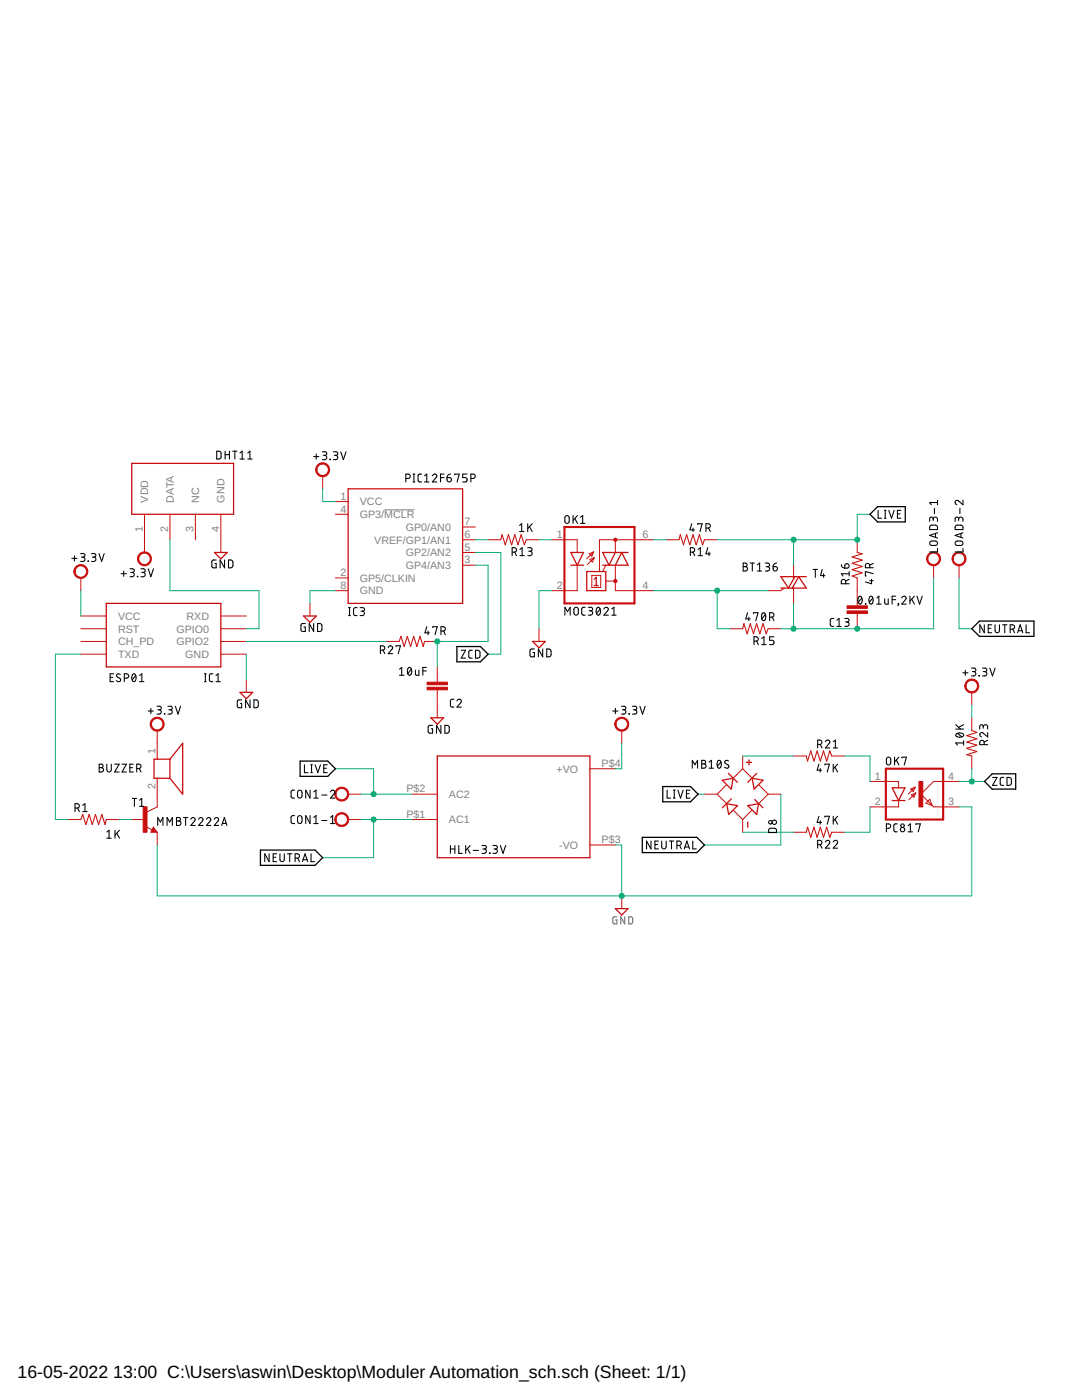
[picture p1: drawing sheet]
<svg xmlns="http://www.w3.org/2000/svg" width="216mm" height="279mm" viewBox="0 0 216 279" stroke-linecap="round" stroke-linejoin="round" font-family="sans-serif">
<path d="M123.1 183h-.6l-.2 .2v.9l.2 .3h.6v-.8h-.3M124.7 183v1.4l-.8-1.4v1.4M125.5 183h.5l.2 .2v.9l-.2 .3h-.5z" fill="none" stroke="#808080" stroke-width=".25"/>
<path d="M76.7 101.7h6" fill="none" stroke="#808080" stroke-width=".2"/>
<g fill="#c90d0c" stroke="#c90d0c" stroke-width=".2">
<path d="M67.2 162.6a1.4 1.4 0 0 1 2.2 .2 1.4 1.4 0 0 1-.8 2.1 1.4 1.4 0 0 1-1.8-1.3h.3a1.14 1.14 0 0 1 1.6-1 1.14 1.14 0 0 1 .2 1.9 1.14 1.14 0 0 1-1.8-.6v-.3h-.3z" fill-rule="evenodd"/>
<path d="M67.2 157.5a1.4 1.4 0 0 1 2.2 .3 1.4 1.4 0 0 1-.8 2 1.4 1.4 0 0 1-1.8-1.3h.3a1.14 1.14 0 0 1 1.6-1 1.14 1.14 0 0 1 .2 2 1.14 1.14 0 0 1-1.8-.7v-.3h-.3z" fill-rule="evenodd"/>
<path d="M185.3 110.6a1.39 1.39 0 0 1 2.2 .2 1.39 1.39 0 0 1-.8 2.1 1.39 1.39 0 0 1-1.8-1.4h.2a1.14 1.14 0 0 1 1.7-.9 1.14 1.14 0 0 1 .2 1.9 1.14 1.14 0 0 1-1.8-.7l-.1-.3h-.2z" fill-rule="evenodd"/>
<path d="M190.4 110.6a1.39 1.39 0 0 1 2.2 .2 1.39 1.39 0 0 1-.9 2.1 1.39 1.39 0 0 1-1.7-1.4h.2a1.14 1.14 0 0 1 1.7-.9 1.14 1.14 0 0 1 .1 1.9 1.14 1.14 0 0 1-1.8-.7v-.3h-.2z" fill-rule="evenodd"/>
<path d="M63.4 92.8a1.39 1.39 0 0 1 2.2 .2 1.39 1.39 0 0 1-.8 2.1 1.39 1.39 0 0 1-1.8-1.4h.2a1.14 1.14 0 0 1 1.7-.9 1.14 1.14 0 0 1 .2 1.9 1.14 1.14 0 0 1-1.8-.7l-.1-.3h-.2z" fill-rule="evenodd"/>
<path d="M192.9 136a1.39 1.39 0 0 1 2.2 .2 1.39 1.39 0 0 1-.8 2.1 1.39 1.39 0 0 1-1.8-1.4h.3a1.14 1.14 0 0 1 1.7-.9 1.14 1.14 0 0 1 .1 1.9 1.14 1.14 0 0 1-1.8-.7v-.3h-.3z" fill-rule="evenodd"/>
<path d="M123 143.6a1.4 1.4 0 0 1 2.3 .2 1.4 1.4 0 0 1-.9 2.1 1.4 1.4 0 0 1-1.7-1.4h.2a1.15 1.15 0 0 1 1.6-1.1 1.15 1.15 0 0 1 .3 2 1.15 1.15 0 0 1-1.8-.6l-.1-.3h-.2z" fill-rule="evenodd"/>
<path d="M15.1 113.1a1.39 1.39 0 0 1 2.2 .3 1.39 1.39 0 0 1-.8 2 1.39 1.39 0 0 1-1.8-1.3h.3a1.15 1.15 0 0 1 1.6-1.1 1.15 1.15 0 0 1 .3 1.9 1.15 1.15 0 0 1-1.9-.6v-.2h-.3z" fill-rule="evenodd"/>
<path d="M27.8 110.6a1.39 1.39 0 0 1 2.2 .2 1.39 1.39 0 0 1-.8 2.1 1.39 1.39 0 0 1-1.8-1.4h.3a1.15 1.15 0 0 1 1.6-1.1 1.15 1.15 0 0 1 .3 2 1.15 1.15 0 0 1-1.9-.6v-.3h-.3z" fill-rule="evenodd"/>
<path d="M30.4 143.6a1.39 1.39 0 0 1 2.2 .2 1.39 1.39 0 0 1-.9 2.1 1.39 1.39 0 0 1-1.7-1.4h.2a1.15 1.15 0 0 1 1.6-1.1 1.15 1.15 0 0 1 .3 2 1.15 1.15 0 0 1-1.8-.6l-.1-.3h-.2z" fill-rule="evenodd"/>
<circle cx="122.8" cy="107.7" r=".33"/>
<circle cx="122.8" cy="116" r=".33"/>
</g>
<g fill="none" stroke="#c90d0c" stroke-width=".2">
<path d="M64.4 95v2.6M16.1 115.3v2.6M28.8 102.6v7.7M33.9 102.6v5.1M39 102.6v5.1M44.1 102.6v7.7M66.9 117.9h2.6M66.9 100.1h2.6M66.9 115.3h2.6M66.9 102.6h2.6M92.3 107.7h2.5M92.3 105.2h2.5"/>
<path d="M92.3 112.8h2.5M92.3 110.3h2.5M97.4 107.7h2.5M105 107.7h2.5M110.1 107.7h5.1v2.6M115.2 112.8v5.1h-5.1M117.6 110.5l.9-.4-.4 .9zM117.7 111.7l.9-.4-.4 .9zM118.1 114.8h1.8v2.4h-1.8zM118.5 110.1l-1.4 1.4M118.6 111.3l-1.4 1.4M120.9 112.8l-.7 1.3"/>
<path d="M120.9 116h1.9M122.8 112.8v5.1h7.6M122.8 107.7v2.6M130.4 107.7h-10.8v6.4M132.9 107.7h2.6M140.6 107.7h2.5M156.4 117.4l-.6 .5h-2.5M158.3 112.8v2.5M158.3 117.4v3M171 107.7v2.6M171 115.3v5.6M186.3 112.8v2.5"/>
<path d="M191.4 112.8v2.5M16.1 125.5h5.1M16.1 128h5.1M16.1 130.6h5.1M16.1 122.9h5.1M44.1 125.5h5M44.1 128h5M44.1 130.6h5M44.1 122.9h5M49.1 135.6v2.6M61.8 120.4v2.5M77.1 128h2.5"/>
<path d="M84.7 128h2.5M87.2 133.1v3M87.2 137.7v5.6M107.5 125.5v2.5M145.6 125.5h2.6M153.3 125.5h2.5M171 122.4v3.1M193.9 138.2v2.5M31.4 145.8v5.7M31.4 155.3v5.7l-2.1 1M69.5 158.5h2.5M82.2 158.5h5"/>
<path d="M117.7 153.4h5.1M124.1 145.8v2.5M140.6 158.5h2.5M143.1 158.5l1.9 1.9M144.9 156.7l-1.8 1.8M148.2 153.4l-1.9 1.9M148.2 153.4l1.9 1.9M148.2 150.9v2.5M151.5 156.7l1.8 1.8M153.3 158.5h2.5M153.3 158.5l-1.9 1.9M158.3 150.9h2.6"/>
<path d="M166 150.9h2.5M173.6 156h5.7v1.2M179.3 159.8v1.2h-5.7M181.7 157.5l.9-.4-.4 .9zM181.8 158.6l.9-.4-.3 .9zM182.6 157.1l-1.4 1.4M182.7 158.2l-1.4 1.4M185.5 159.5l.5 1.3-1.2-.5zM191.4 156h-5.1l-2.6 2.5 2.6 2.5h5.1M193.9 143.3v2.5M193.9 150.9v2.5M13.6 163.6h2.5"/>
<path d="M21.2 163.6h2.5M26.3 163.6h2.5M29.1 165l1.3 .6M30.6 165.1l.8 1h-1.3zM31.4 166.1v2.5M69.5 163.6h2.5M82.2 163.6h5M117.7 168.6h5.1M124.1 178.8v2.5M146.4 161.8l1.8 1.8M148.2 163.6v2.5M150 161.8l-1.8 1.8"/>
<path d="M158.3 166.1h2.6M166 166.1h2.5"/>
</g>
<g fill="none" stroke="#c90d0c" stroke-width=".25">
<path d="M26.3 92.5h20.3v10.1h-20.3zM69.5 97.6h22.8v22.8h-22.8zM42.8 110.3h2.5l-1.2 1.2zM113.9 110.3h2.5l-1.2 2.5zM113.9 112.8h2.5M117.1 114.1h3.8v3.8h-3.8zM118.6 116.9h.8M118.6 115.6l.4-.4v1.7M120.2 112.8h5.1l-1.2-2.5-1.3 2.5M122.8 110.3l-1.3 2.5-1.3-2.5h5.1M155.8 117.4h5.1l-1.5-2.3-1.3 2.3M158.6 115.1l-1.3 2.3-1.5-2.3h5.1"/>
<path d="M21.2 120.4h22.9v12.7h-22.9zM47.9 138.2h2.5l-1.3 1.2zM60.6 122.9h2.5l-1.3 1.3zM106.3 128h2.5l-1.3 1.3zM33.9 151.5h-3.2v3.8h3.2M33.9 151.5v3.8M33.9 151.5l2.5-3.2v10.2l-2.5-3.2M86 143.3h2.5l-1.3 1.2zM87.2 150.9h30.5v20.3h-30.5zM144.1 155.7l2.2-.4-.4 2.2zM145.4 154.3l1.7 1.8M145.9 159.4l-1.8 1.8"/>
<path d="M148.9 152.1h1.1M149.5 151.6v1.1M150.1 155.3l2.2 .4-1.8 1.8zM150.6 159.6l1.6 1.6M151 154.3l-1.8 1.8M178 157.2h2.6l-1.3 2.6zM178 159.8h2.6M30.6 165.6l.1 .2h-.3l.2-.5 .5 .7h-.7M145 160.4l2.2 .4-1.8 1.7zM149.2 160.8l2.2-.4-.4 2.1zM149.2 164.1v1M122.8 181.3h2.5l-1.2 1.3z"/>
</g>
<path d="M99.9 107.7l.3-1 .6 2 .7-2 .6 2 .6-2 .7 2 .6-2 .6 2 .4-1M135.5 107.7l.2-1 .7 2 .6-2 .6 2 .7-2 .6 2 .7-2 .6 2 .4-1M171 110.3l1.1 .2-2.1 .6 2.1 .7-2.1 .6 2.1 .7-2.1 .6 2.1 .6-2.1 .7 1 .3M79.6 128l.4-1 .6 2 .7-2 .6 2 .6-2 .7 2 .6-2 .7 2 .2-1M148.2 125.5l.2-1 .7 2 .6-2 .6 2 .7-2 .6 2 .7-2 .6 2 .4-1M160.9 150.9l.2 1 .7-2 .6 2 .6-2 .7 2 .6-2 .7 2 .6-2 .4 1M193.9 145.8l1 .4-2 .6 2 .6-2 .7 2 .6-2 .7 2 .6-2 .6 1 .3M16.1 163.6l.4-1.1 .6 2.1 .7-2.1 .6 2.1 .6-2.1 .7 2.1 .6-2.1 .7 2.1 .2-1M160.9 166.1l.2-1 .7 2 .6-2 .6 2 .7-2 .6 2 .7-2 .6 2 .4-1" fill="none" stroke="#c90d0c" stroke-width=".21"/>
<g fill="#c90d0c" stroke="#c90d0c" stroke-width=".2">
<path d="M169 120.9h4.1v.5h-4.1z"/>
<path d="M169 121.9h4.1v.5h-4.1z"/>
<path d="M85.2 136.1h4.1v.6h-4.1z"/>
<path d="M85.2 137.2h4.1v.5h-4.1z"/>
<path d="M183.4 156h.7v5h-.7z"/>
<path d="M28.6 161h.7v5.1h-.7z"/>
</g>
<path d="M112.6 105.2h14v15.2h-14zM176.8 153.4h11.4v10.2h-11.4z" fill="none" stroke="#c90d0c" stroke-width=".42"/>
<g fill="none" stroke="#0dab76" stroke-width=".2">
<path d="M64.4 97.6v2.5h2.5M16.1 117.9v5M33.9 107.7v10.2h17.8v7.6h-2.6M66.9 117.9h-5.1v2.5M94.8 107.7h2.6M94.8 110.3h5.1v20.3h-2.5M94.8 112.8h2.6v15.2h-10.2v5.1M107.5 107.7h2.6M110.1 117.9h-2.6v7.6M130.4 117.9h22.9M130.4 107.7h2.5M143.1 117.9v7.6h2.5"/>
<path d="M158.3 107.7v5.1M173.6 102.6h-2.6v5.1h-27.9M186.3 115.3v10.2h-30.5M191.4 115.3v10.2h2.5M16.1 130.6h-5.1v33h2.6M49.1 130.6v5M49.1 128h28M158.3 120.4v5.1M66.9 153.4h7.6v5.1M72 158.5h10.2M124.1 148.3v5.1h-1.3M139.3 158.5h1.3"/>
<path d="M148.2 150.9h10.1M155.8 158.5v10.1h-15.2M168.5 150.9h5.1v5.1M191.4 156h5M193.9 140.7v2.6M193.9 153.4v2.6M23.7 163.6h2.6M72 163.6h10.2M74.5 163.6v7.6h-10.1M122.8 168.6h1.3v10.2M148.2 166.1h10.1M173.6 161v5.1h-5.1"/>
<path d="M191.4 161h2.5v17.8h-162.5v-10.2"/>
</g>
<g fill="#0dab76" stroke="#0dab76" stroke-width=".2">
<circle cx="124.1" cy="178.8" r=".51"/>
<circle cx="158.3" cy="107.7" r=".51"/>
<circle cx="171" cy="107.7" r=".51"/>
<circle cx="74.5" cy="158.5" r=".51"/>
<circle cx="74.5" cy="163.6" r=".51"/>
<circle cx="143.1" cy="117.9" r=".51"/>
<circle cx="158.3" cy="125.5" r=".51"/>
<circle cx="171" cy="125.5" r=".51"/>
<circle cx="193.9" cy="156" r=".51"/>
<circle cx="87.2" cy="128" r=".51"/>
</g>
<g fill="none" stroke="#000" stroke-width=".21">
<path d="M43.2 90l.6 .1 .3 .2v1.1l-.3 .2h-.6zM44.9 90v1.6M44.9 90.7h.9M45.8 90v1.6M46.4 90h.9M46.9 90v1.6M47.9 91.6h.8M47.9 90.4l.4-.4v1.6M49.4 90.4l.5-.4v1.6M49.4 91.6h.9M62.6 91.1h1M63.1 90.6v1.1"/>
<path d="M64.3 90.2h.6a.35 .35 0 0 1 .3 .3 .35 .35 0 0 1-.3 .4h-.4M64.8 90.9a.43 .43 0 0 1 .4 .4 .43 .43 0 0 1-.4 .4h-.5M65.8 91.7h.1zM66.5 90.2h.6a.35 .35 0 0 1 .3 .3 .35 .35 0 0 1-.3 .4h-.4M67 90.9a.43 .43 0 0 1 .4 .4 .43 .43 0 0 1-.4 .4h-.5M68 90.2l.5 1.5 .5-1.5M81 95.5h.4a.43 .43 0 0 0 .5-.5 .43 .43 0 0 0-.5-.4h-.4v1.6M82.4 94.6h.4M82.4 96.2h.4M82.6 94.6v1.6M84.1 94.6h-.5l-.2 .4v1l.2 .2h.5M84.7 96.2h.9"/>
<path d="M84.7 95l.5-.4v1.6M86.3 95a.43 .43 0 0 1 .6-.4 .43 .43 0 0 1 .1 .7l-.7 .9h.9M87.9 95.3h.7M88.6 94.6h-.7v1.6M89.2 95.3h.5a.44 .44 0 0 1 .4 .5 .44 .44 0 0 1-.5 .4 .44 .44 0 0 1-.4-.4zM89.9 94.6l-.4 .1-.3 .6M90.8 94.8v-.2h.8l-.4 1.6M93.2 94.6h-.9v.7h.6a.45 .45 0 0 1 .3 .4 .45 .45 0 0 1-.3 .5h-.6M94 95.5h.4a.43 .43 0 0 0 .4-.5 .43 .43 0 0 0-.4-.4h-.4v1.6M187.1 99.8v.9M192.2 99.8v.9l-.9-.7a.43 .43 0 0 0-.7 .1 .43 .43 0 0 0 .3 .6M14.3 111.4h1.1"/>
<path d="M14.9 110.9v1.1M16.1 110.5h.5a.35 .35 0 0 1 .4 .3 .35 .35 0 0 1-.4 .4h-.3M16.5 111.2a.43 .43 0 0 1 .5 .4 .43 .43 0 0 1-.5 .5h-.4M17.6 112l.1 .1zM18.3 110.5h.5a.35 .35 0 0 1 .3 .3 .35 .35 0 0 1-.3 .4h-.4M18.7 111.2a.43 .43 0 0 1 .4 .4 .43 .43 0 0 1-.4 .5h-.4M19.7 110.5l.6 1.6 .5-1.6M24.2 114.5h1M24.7 114v1M25.9 113.5h.5a.36 .36 0 0 1 .4 .4 .36 .36 0 0 1-.4 .3h-.3M26.4 114.2a.43 .43 0 0 1 .4 .5 .43 .43 0 0 1-.4 .4h-.5M27.4 115l.1 .1z"/>
<path d="M28.1 113.5h.5a.36 .36 0 0 1 .4 .4 .36 .36 0 0 1-.4 .3h-.3M28.6 114.2a.43 .43 0 0 1 .4 .5 .43 .43 0 0 1-.4 .4h-.5M29.6 113.5l.5 1.6 .5-1.6M43.1 111.8h-.6l-.2 .2v1.1l.2 .2h.6v-.8h-.2M44.8 111.8v1.5l-.9-1.5v1.5M45.6 111.8l.7 .1a1.19 1.19 0 0 1 .1 1.2l-.2 .2h-.6zM102.2 110.2h.4a.45 .45 0 0 0 .5-.5 .45 .45 0 0 0-.5-.4h-.4v1.6M102.7 110.2l.4 .7M103.7 104.9l.4-.4v1.6M103.7 106.1h.8M103.7 110.9h.9M103.7 109.7l.5-.4v1.6"/>
<path d="M105.3 109.3h.5a.35 .35 0 0 1 .4 .4 .35 .35 0 0 1-.4 .3h-.3M105.3 104.5v1.6M105.7 105.1l.5 1M105.7 110a.44 .44 0 0 1 .5 .4 .44 .44 0 0 1-.5 .5h-.4M106.2 104.5l-.9 1M112.8 103l.4-.1 .3 .1 .1 1a.43 .43 0 0 1-.5 .5 .43 .43 0 0 1-.4-.5zM114.3 102.9v1.6M114.7 103.5l.5 1M115.2 102.9l-.9 .9M115.8 103.2l.5-.3v1.6M115.8 104.5h.9M137.8 110.2h.4a.44 .44 0 0 0 .4-.5 .44 .44 0 0 0-.4-.4h-.4v1.6"/>
<path d="M138 104.5l-.3 1.2h.9M138.3 110.2l.3 .7M138.3 105.4v.7M139.2 104.7v-.2h.9l-.4 1.6M139.3 109.7l.4-.4v1.6M139.3 110.9h.9M140.9 105.4h.4a.43 .43 0 0 0 .4-.4 .43 .43 0 0 0-.4-.5h-.4v1.6M141.2 109.3l-.3 1.2h.8M141.4 105.4l.3 .7M141.5 110.2v.7M148.3 112.4h.4a.36 .36 0 0 1 .4 .3 .36 .36 0 0 1-.4 .4 .43 .43 0 0 1 .5 .4 .43 .43 0 0 1-.5 .5h-.4zM148.3 113.1h.4"/>
<path d="M149.7 112.4h.8M150.1 112.4v1.6M151.1 114h.9M151.1 112.7l.5-.3v1.6M152.7 112.4h.5a.36 .36 0 0 1 .4 .3 .36 .36 0 0 1-.4 .4h-.3M153.1 113.1a.43 .43 0 0 1 .5 .4 .43 .43 0 0 1-.5 .5h-.4M154.3 113.1h.5a.43 .43 0 0 1 .3 .5 .43 .43 0 0 1-.4 .3 .43 .43 0 0 1-.4-.4zM155 112.4l-.6 .3-.1 .4M162.3 113.6h.8M162.7 113.6v1.6M164.1 113.6l-.4 1.3h.9M164.3 114.5v.7"/>
<path d="M167.9 112.7l.1 .4 .6 .3M168.7 112.6a.45 .45 0 0 1 .7 .2 .45 .45 0 0 1-.4 .6h-.4zM168.7 116.5v-.4a.43 .43 0 0 0-.4-.5 .43 .43 0 0 0-.4 .5v.4h1.5M169.4 115.6l-.7 .4M169.4 114.5h-1.5l.3 .5M169.4 114.1v.9M171.4 119.1l.2-.1a.93 .93 0 0 1 0 1.6 1.01 1.01 0 0 1-.2-1.5zM172 119.3l-.7 .9M173.5 113.3v-.4a.43 .43 0 0 0-.4-.5 .43 .43 0 0 0-.4 .5v.4h1.5M173.5 115.9h.7M173.6 119.1l.2-.1a.93 .93 0 0 1 0 1.6 1.01 1.01 0 0 1-.2-1.5zM173.9 115.6v.9l-1.2-.4"/>
<path d="M174.2 119.3l-.7 .9M174.2 114.5l-1.5-.4v.8h.1M174.2 112.4l-.7 .4M174.9 119.3l.5-.3v1.6M175.2 101.9v1.5h.7M176.5 103.4h.3M176.5 101.9h.3M176.5 119.5l.1 .9 .2 .2h.4v-1.1M176.6 101.9v1.5M177.4 101.9l.5 1.5 .5-1.5M178 119.7h.7M178.7 119h-.7v1.6"/>
<path d="M179.1 102.6h.5M179.8 101.9h-.7v1.5h.7M179.9 119.3a.43 .43 0 0 1 .6-.3 .43 .43 0 0 1 .2 .7l-.8 .9h.9M181.6 119v1.6M181.9 119.6l.6 1M182.5 119l-.9 1M183 119l.5 1.6 .5-1.6M185.6 108.1l1-.1a.44 .44 0 0 1 .5 .4 .44 .44 0 0 1-.5 .5l-1-.2-.1-.3zM185.6 104.9l.3-.1h.9l.2 .3 .1 .6h-1.6zM186.2 103.6a.43 .43 0 0 1 .4-.4 .43 .43 0 0 1 .5 .4v.5M186.2 103.9v-.4a.35 .35 0 0 0-.3-.3 .35 .35 0 0 0-.4 .3v.6M186.5 101.4v1.1"/>
<path d="M186.7 106.5v.8M187.1 109.5v.7h-1.6M187.1 106.3l-1.6 .5 1.6 .6M187.1 100.3h-1.6l.3 .4M190.7 108.1l1-.1a.44 .44 0 0 1 .5 .4 .44 .44 0 0 1-.5 .5l-1-.2-.1-.3zM190.7 104.9l.3-.1h.9l.2 .3 .1 .6h-1.6zM191.3 103.6a.43 .43 0 0 1 .4-.4 .43 .43 0 0 1 .5 .4v.5M191.3 103.9v-.4a.35 .35 0 0 0-.4-.3 .35 .35 0 0 0-.3 .3v.6M191.5 101.4v1.1M191.7 106.5v.8M192.2 109.5v.7h-1.6M192.2 106.3l-1.6 .5 1.6 .6"/>
<path d="M22 135.2h.5M22.7 134.5h-.7v1.5h.7M24 134.6l-.5-.1-.2 .3 .1 .3 .5 .3a.43 .43 0 0 1 0 .7 .43 .43 0 0 1-.7-.3M24.8 135.3h.5a.43 .43 0 0 0 .4-.4 .43 .43 0 0 0-.4-.4h-.5v1.5M26.5 134.6l.2-.1a.94 .94 0 0 1 0 1.5 .99 .99 0 0 1-.2-1.4zM27.1 134.8l-.7 .9M27.9 136h.8M27.9 134.8l.4-.3v1.5M40.8 136h.3M40.8 134.5h.3M41 134.5v1.5M42.5 134.5h-.5l-.2 .3v1l.2 .2h.5"/>
<path d="M43.1 136h.9M43.1 134.8l.4-.3v1.5M48.2 139.7h-.6l-.2 .2-.1 1 .3 .3h.6v-.8h-.2M49.9 139.7v1.5l-.9-1.5v1.5M50.7 139.7h.6l.2 .3v1l-.2 .2h-.6zM60.9 124.4l-.6 .1-.2 .2v1.2l.8 .1v-.9h-.3M62.6 124.4v1.6l-.9-1.6v1.6M63.4 124.4l.6 .1 .2 .2v1.1l-.2 .2h-.6zM69.6 122.9h.3M69.6 121.3h.3M69.7 121.3v1.6M71.2 121.3h-.4l-.3 .3 .1 1 .2 .2 .4 .1"/>
<path d="M71.9 121.3h.5a.35 .35 0 0 1 .3 .3 .35 .35 0 0 1-.3 .4h-.4M72.3 122a.44 .44 0 0 1 .4 .4 .44 .44 0 0 1-.4 .5h-.4M75.9 129.8h.4a.43 .43 0 0 0 .5-.5 .43 .43 0 0 0-.5-.4h-.4v1.6M76.4 129.8l.4 .7M77.5 129.2a.43 .43 0 0 1 .6-.3 .43 .43 0 0 1 .1 .7l-.7 .9h.8M79 129.1v-.2h.9l-.4 1.6M79.7 133.6l.5-.4v1.6M79.7 134.8h.9M81.5 133.3l.2-.1a.91 .91 0 0 1 0 1.6 .97 .97 0 0 1-.2-1.5zM82.1 133.6l-.7 .8M82.9 133.7v.9l.2 .2h.5v-1.1M84.4 133.9h.7"/>
<path d="M85.1 133.2h-.7v1.6M85.2 125.1l-.4 1.2h.9M85.4 125.9v.8M86.4 125.2v-.1h.8l-.4 1.6M88 125.9h.4a.43 .43 0 0 0 .5-.4 .43 .43 0 0 0-.5-.4h-.4v1.6M88.5 125.9l.4 .8M90.6 139.6h-.5l-.2 .3v1l.2 .2h.5M91.2 139.9a.43 .43 0 0 1 .6-.3 .43 .43 0 0 1 .1 .7l-.7 .8h.9M92 129.8h.9l-.9 1.5h.9M94.2 129.8h-.5l-.2 .3 .1 1 .1 .2h.5M94.9 129.8h.6l.2 .2 .1 .9-.3 .4h-.6zM106.6 129.5h-.6l-.2 .2-.1 1 .3 .4h.6v-.9h-.2"/>
<path d="M108.3 129.5v1.6l-.9-1.6v1.6M109.1 129.5l.6 .1 .2 .2 .1 .9-.3 .4h-.6zM112.7 122.8v-1.6l.5 .9 .6-.9v1.6M114.6 121.3l.4-.1 .3 .1 .1 1a.44 .44 0 0 1-.4 .5 .44 .44 0 0 1-.5-.5zM116.8 121.2h-.5l-.2 .3v1.1l.2 .1 .5 .1M117.4 121.2h.5a.35 .35 0 0 1 .4 .3 .35 .35 0 0 1-.4 .4h-.3M117.8 121.9a.43 .43 0 0 1 .5 .4 .43 .43 0 0 1-.5 .5h-.4M119.1 121.3l.3-.1a.91 .91 0 0 1 0 1.6 .97 .97 0 0 1-.3-1.5zM119.7 121.5l-.7 .9M120.5 121.5a.43 .43 0 0 1 .6-.3 .43 .43 0 0 1 .1 .7l-.7 .9h.9M122.1 122.8h.8M122.1 121.5l.4-.3v1.6"/>
<path d="M149.2 122.3l-.4 1.2h.9M149.4 123.2v.7M150.4 122.5v-.2h.9l-.5 1.6M150.5 128h.4a.43 .43 0 0 0 .4-.5 .43 .43 0 0 0-.4-.4h-.4v1.6M151 128l.3 .7M152 127.4l.4-.3v1.6M152 128.7h.9M152.1 122.4l.3-.1a.96 .96 0 0 1 0 1.6 1.03 1.03 0 0 1-.3-1.5zM152.7 122.6l-.7 .9M153.6 123.2h.4a.45 .45 0 0 0 .4-.5 .45 .45 0 0 0-.4-.4h-.4v1.6M154.1 123.2l.3 .7M154.4 127.1h-.8v.7h.5a.45 .45 0 0 1 .3 .4 .45 .45 0 0 1-.3 .5h-.5"/>
<path d="M166.4 123.4h-.5l-.2 .4v1l.2 .2h.5M167 125h.9M167 123.8l.4-.4v1.6M168.6 123.4h.5a.35 .35 0 0 1 .3 .4 .35 .35 0 0 1-.3 .3h-.4M169 124.1a.44 .44 0 0 1 .4 .5 .44 .44 0 0 1-.4 .4h-.4M172.7 120.5l.1 .1zM174.9 120.6h.9M179.2 120.5l.1 .1zM179.3 120.6l-.1 .3M192.1 134.3h1M192.6 133.8v1M193.8 133.3h.6a.35 .35 0 0 1 .3 .4 .35 .35 0 0 1-.3 .3h-.4"/>
<path d="M194.3 134a.43 .43 0 0 1 .4 .5 .43 .43 0 0 1-.4 .4h-.5M195.3 134.8l.1 .1zM196 133.3h.6a.35 .35 0 0 1 .3 .4 .35 .35 0 0 1-.3 .3h-.4M196.4 124.7v1.6l-.9-1.6v1.6M196.5 134a.43 .43 0 0 1 .4 .5 .43 .43 0 0 1-.4 .4h-.5M197.2 125.4h.5M197.5 133.3l.5 1.6 .6-1.6M197.9 124.7h-.7v1.6h.7M198.5 124.7v1.1a.44 .44 0 0 0 .5 .5 .44 .44 0 0 0 .4-.5v-1.1M200.1 124.7h.8M200.5 124.7v1.6M201.6 125.6h.4a.44 .44 0 0 0 .5-.5 .44 .44 0 0 0-.5-.4h-.4v1.6"/>
<path d="M202.1 125.6l.4 .7M203.1 126.3l.5-1.6 .5 1.6M203.2 125.9h.8M204.7 124.7v1.6h.7M19.8 152.5h.4a.35 .35 0 0 1 .4 .4 .35 .35 0 0 1-.4 .3 .43 .43 0 0 1 .5 .4 .43 .43 0 0 1-.5 .5h-.4zM19.8 153.2h.4M21.3 152.5v1.1a.44 .44 0 0 0 .5 .5 .44 .44 0 0 0 .4-.5v-1.1M22.9 152.5h.9l-.9 1.6h.9M24.3 152.5h.9l-.9 1.6h.9M25.9 153.2h.5M26.4 159.3h.9M26.6 152.5h-.7v1.6h.7"/>
<path d="M26.8 159.3v1.6M27.3 153.4h.4a.43 .43 0 0 0 .5-.5 .43 .43 0 0 0-.5-.4h-.4v1.6M27.8 153.4l.4 .7M27.9 159.7l.4-.4v1.6M29.6 141.9h1M30.1 141.4v1M31.3 140.9h.5a.35 .35 0 0 1 .4 .4 .35 .35 0 0 1-.4 .3h-.3M31.7 141.6a.43 .43 0 0 1 .5 .5 .43 .43 0 0 1-.5 .4h-.4M32.8 142.4l.1 .1zM33.5 140.9h.5a.35 .35 0 0 1 .4 .4 .35 .35 0 0 1-.4 .3h-.3M34 141.6a.43 .43 0 0 1 .4 .5 .43 .43 0 0 1-.4 .4h-.5M35 140.9l.5 1.6 .5-1.6"/>
<path d="M58.8 157.7h-.5l-.2 .4v1l.3 .2h.4M59.5 157.8l.3-.1 .3 .1 .2 1a.44 .44 0 0 1-.5 .5 .44 .44 0 0 1-.4-.5zM60.7 152.6v1.6h.7M61.9 157.7v1.6l-.9-1.6v1.6M62 154.2h.3M62 152.6h.3M62.2 152.6v1.6M62.6 158.1l.5-.4v1.6M62.6 159.3h.9M62.9 152.6l.5 1.6 .5-1.6M64.2 158.7h1M64.6 153.3h.5"/>
<path d="M65.3 152.6h-.7v1.6h.7M66 158.1a.42 .42 0 0 1 .6-.4 .42 .42 0 0 1 .1 .7l-.7 .9h.8M86.3 144.8h-.6l-.2 .2-.1 1 .3 .3h.6v-.8h-.3M88 144.8v1.5l-.9-1.5v1.5M88.8 144.8h.6l.2 .2v1l-.2 .3h-.6zM122.3 141.9h1M122.8 141.4v1M124 140.9h.5a.35 .35 0 0 1 .4 .4 .35 .35 0 0 1-.4 .3h-.3M124.5 141.6a.43 .43 0 0 1 .4 .5 .43 .43 0 0 1-.4 .4h-.5M125.5 142.4l.1 .1zM126.2 140.9h.5a.35 .35 0 0 1 .4 .4 .35 .35 0 0 1-.4 .3h-.3M126.6 141.6a.43 .43 0 0 1 .5 .5 .43 .43 0 0 1-.5 .4h-.4"/>
<path d="M127.7 140.9l.5 1.6 .5-1.6M133.1 157.7v1.6h.7M134.4 159.3h.3M134.4 157.7h.3M134.5 157.7v1.6M135.3 157.7l.5 1.6 .5-1.6M137 158.4h.5M137.7 157.7h-.7v1.6h.7M138.1 153.3v-1.6l.6 .9 .5-.9v1.6M140 151.7h.5a.35 .35 0 0 1 .3 .4 .35 .35 0 0 1-.3 .3 .43 .43 0 0 1 .4 .5 .43 .43 0 0 1-.4 .4h-.5zM140 152.4h.5M141.5 153.3h.9"/>
<path d="M141.5 152.1l.4-.4v1.6M143.3 151.8l.2-.1a.94 .94 0 0 1 0 1.6 1.03 1.03 0 0 1-.2-1.5zM143.8 152.1l-.6 .9M145.4 151.9l-.6-.1-.2 .3 .1 .2 .6 .4a.39 .39 0 0 1 0 .5 .39 .39 0 0 1-.6 0l-.1-.1M163.2 148.6h.4a.43 .43 0 0 0 .4-.5 .43 .43 0 0 0-.4-.4h-.4v1.6M163.4 152.5l-.4 1.2h.9M163.7 148.6l.3 .7M163.7 153.4v.7M164.6 152.7v-.2h.9l-.4 1.6M164.7 148a.43 .43 0 0 1 .6-.3 .43 .43 0 0 1 .1 .7l-.7 .9h.9M166.3 149.3h.8M166.3 148l.4-.3v1.6"/>
<path d="M166.3 152.5v1.6M166.6 153.1l.5 1M167.1 152.5l-.8 1M177 151.2l.3-.1 .3 .1 .1 1a.43 .43 0 0 1-.4 .5 .43 .43 0 0 1-.4-.5zM178.5 151.1v1.6M178.9 151.7l.5 1M179.4 151.1l-.9 1M180 151.3v-.2h.9l-.5 1.6M190.7 145.5h1.6M190.7 144.6l1 .9M190.8 146.5a1.01 1.01 0 0 1 1.5 .2 .94 .94 0 0 1-1.6 0zM191.1 146.3l.8 .7"/>
<path d="M192.3 148.3h-1.6l.4 .4M192.3 147.8v.9M192.3 144.6l-1 .5M196.2 145.1a.45 .45 0 0 1 .4-.5 .45 .45 0 0 1 .5 .5v.4M196.2 145.3v-.3a.35 .35 0 0 0-.4-.4 .35 .35 0 0 0-.3 .4v.5M196.4 148.6v-.4a.45 .45 0 0 0-.5-.5 .45 .45 0 0 0-.4 .5v.4h1.6M197.1 146.2v.9l-.9-.8a.43 .43 0 0 0-.7 .2 .43 .43 0 0 0 .4 .6M197.1 147.7l-.7 .4M198.1 155.2h.8l-.8 1.5h.8M200.3 155.2l-.6 .1-.1 .2v1l.2 .2h.5M200.9 155.2h.6l.3 .2v1.1l-.3 .2h-.6zM15 161.3h.4a.43 .43 0 0 0 .4-.5 .43 .43 0 0 0-.4-.4h-.4v1.6"/>
<path d="M15.5 161.3l.3 .7M16.5 160.7l.5-.3v1.6M16.5 162h.9M21.3 166.1l.5-.4v1.6M21.3 167.3h.9M22.9 165.7v1.6M23.3 166.3l.5 1M23.8 165.7l-.9 1M27.9 160.9h.8M31.5 164.7v-1.5l.5 .8 .5-.8v1.5M33.3 164.7v-1.5l.6 .8 .5-.8v1.5M35.2 163.2h.5a.35 .35 0 0 1 .3 .3 .35 .35 0 0 1-.3 .4 .44 .44 0 0 1 .4 .4 .44 .44 0 0 1-.4 .4h-.5z"/>
<path d="M35.2 163.9h.5M36.6 163.2h.9M37 163.2v1.5M38.1 163.5a.42 .42 0 0 1 .6-.3 .42 .42 0 0 1 .1 .7l-.7 .8h.8M39.6 163.5a.43 .43 0 0 1 .6-.3 .43 .43 0 0 1 .2 .7l-.8 .8h.9M41.2 163.5a.43 .43 0 0 1 .6-.3 .43 .43 0 0 1 .1 .7l-.7 .8h.9M42.8 163.5a.43 .43 0 0 1 .6-.3 .43 .43 0 0 1 .1 .7l-.7 .8h.8M44.2 164.7l.6-1.5 .5 1.5M44.4 164.3h.7M53.7 170.4v1.6l-.9-1.6v1.6M54.5 171.1h.5M55.2 170.4h-.7v1.6h.7"/>
<path d="M55.9 170.4v1.1a.43 .43 0 0 0 .4 .5 .43 .43 0 0 0 .4-.5v-1.1M57.4 170.4h.9M57.8 170.4v1.6M58.8 162.8h-.5l-.2 .3v1l.2 .2 .5 .1M58.9 171.3h.4a.43 .43 0 0 0 .5-.5 .43 .43 0 0 0-.5-.4h-.4v1.6M59.4 171.3l.4 .7M59.5 162.9l.3-.1 .3 .1 .2 1a.44 .44 0 0 1-.5 .5 .44 .44 0 0 1-.4-.5zM60.3 172l.6-1.6 .5 1.6M60.5 171.6h.8M61.9 162.8v1.6l-.9-1.6v1.6M62.1 170.4v1.6h.7M62.6 164.4h.9"/>
<path d="M62.6 163.1l.5-.3v1.6M64.2 163.7h1M66 164.4h.8M66 163.1l.4-.3v1.6M89.9 168.7v1.6M89.9 169.4h.9M90.8 168.7v1.6M91.5 168.7v1.6h.7M92.9 168.7v1.6M93.3 169.4l.5 .9M93.8 168.7l-.9 1M94.4 169.7h1.1"/>
<path d="M96.2 168.7h.5a.35 .35 0 0 1 .3 .4 .35 .35 0 0 1-.3 .3h-.3M96.6 169.4a.43 .43 0 0 1 .4 .5 .43 .43 0 0 1-.4 .4h-.4M97.7 170.2l.1 .1zM98.4 168.7h.5a.35 .35 0 0 1 .4 .4 .35 .35 0 0 1-.4 .3h-.3M98.8 169.4a.43 .43 0 0 1 .5 .5 .43 .43 0 0 1-.5 .4h-.4M99.8 168.7l.6 1.6 .5-1.6M129.9 167.9v1.5l-.9-1.5v1.5M130.7 168.6h.5M131.4 167.9h-.7v1.5h.7M132 167.9v1.1a.45 .45 0 0 0 .5 .4 .45 .45 0 0 0 .4-.4v-1.1M133.6 167.9h.8M134 167.9v1.5"/>
<path d="M135.1 168.7h.4a.43 .43 0 0 0 .5-.4 .43 .43 0 0 0-.5-.4h-.4v1.5M135.6 168.7l.4 .7M136.5 169.4l.6-1.5 .5 1.5M136.7 169h.8M138.2 167.9v1.5h.7M153.5 165.4l1.2-.1 .2 .2v.7h-1.5zM163.2 168.6h.4a.43 .43 0 0 0 .4-.5 .43 .43 0 0 0-.4-.4h-.4v1.6M163.4 162.9l-.4 1.2h.9M163.7 163.8v.7M163.7 168.6l.3 .7M164.6 163.1v-.2h.9l-.4 1.6M164.7 168a.43 .43 0 0 1 .6-.3 .43 .43 0 0 1 .1 .7l-.7 .9h.9"/>
<path d="M166.3 168a.43 .43 0 0 1 .6-.3 .43 .43 0 0 1 .1 .7l-.7 .9h.8M166.3 162.9v1.6M166.6 163.5l.5 1M167.1 162.9l-.8 1M176.9 165.3h.4a.44 .44 0 0 0 .4-.4 .44 .44 0 0 0-.4-.5h-.4v1.6M179 164.4h-.4l-.2 .4v1.1l.6 .1M181.2 166h.9M181.2 164.8l.5-.4v1.6M182.8 164.6v-.2h.8l-.4 1.6"/>
<circle cx="153.7" cy="164.1" r=".35"/>
<circle cx="154.5" cy="164.1" r=".44"/>
<circle cx="180.1" cy="165.6" r=".44"/>
<circle cx="180.1" cy="164.8" r=".35"/>
</g>
<path d="M173.6 102.6l1.5-1.5h5.5v3.1h-5.5zM91.2 129h4.7l1.5 1.6-1.5 1.5h-4.7zM193.9 125.5l1.5-1.5h10.9v3h-10.9zM59.9 151.9h5.5l1.5 1.5-1.5 1.5h-5.5zM132.2 157h5.6l1.5 1.5-1.5 1.5h-5.6zM196.4 156l1.6-1.6h4.7v3.1h-4.7zM52 169.7h10.9l1.5 1.5-1.5 1.5h-10.9zM128.2 167.1h10.8l1.6 1.5-1.6 1.6h-10.8z" fill="none" stroke="#000" stroke-width=".25"/>
<g font-size="3.5">
<text x="3.5" y="274.9">16-05-2022</text>
<text x="22.6" y="274.9">13:00 C:\Users\aswin\Desktop\Moduler Automation_sch.sch (Sheet: 1/1)</text>
</g>
<g font-size="2.1" fill="#808080">
<text x="29.6" y="100.3" transform="rotate(-90 29.6 100.3)">VDD</text>
<text x="34.7" y="100.3" transform="rotate(-90 34.7 100.3)">DATA</text>
<text x="39.7" y="100.3" transform="rotate(-90 39.7 100.3)">NC</text>
<text x="44.8" y="100.3" transform="rotate(-90 44.8 100.3)">GND</text>
<text x="67.9" y="99.7">1</text>
<text x="71.8" y="100.9">VCC</text>
<text x="28.5" y="106.2" transform="rotate(-90 28.5 106.2)">1</text>
<text x="33.6" y="106.2" transform="rotate(-90 33.6 106.2)">2</text>
<text x="38.6" y="106.2" transform="rotate(-90 38.6 106.2)">3</text>
<text x="43.7" y="106.2" transform="rotate(-90 43.7 106.2)">4</text>
<text x="67.9" y="102.3">4</text>
<text x="71.8" y="103.4">GP3/MCLR</text>
<text x="81" y="105.9">GP0/AN0</text>
<text x="92.7" y="104.8">7</text>
<text x="92.7" y="107.4">6</text>
<text x="111.1" y="107.4">1</text>
<text x="128.2" y="107.4">6</text>
<text x="74.7" y="108.5">VREF/GP1/AN1</text>
<text x="81" y="113.6">GP4/AN3</text>
<text x="81" y="111">GP2/AN2</text>
<text x="92.7" y="112.4">3</text>
<text x="92.7" y="109.9">5</text>
<text x="67.9" y="117.5">8</text>
<text x="67.9" y="115">2</text>
<text x="71.8" y="118.6">GND</text>
<text x="71.8" y="116.1">GP5/CLKIN</text>
<text x="111.1" y="117.5">2</text>
<text x="128.2" y="117.5">4</text>
<text x="23.5" y="123.7">VCC</text>
<text x="37.2" y="123.7">RXD</text>
<text x="23.5" y="131.3">TXD</text>
<text x="23.5" y="128.8">CH_PD</text>
<text x="23.5" y="126.2">RST</text>
<text x="35.2" y="128.8">GPIO2</text>
<text x="35.2" y="126.2">GPIO0</text>
<text x="37" y="131.3">GND</text>
<text x="31" y="150.5" transform="rotate(-90 31 150.5)">1</text>
<text x="111" y="154.2">+VO</text>
<text x="120.1" y="153.1">P$4</text>
<text x="174.6" y="155.6">1</text>
<text x="189.2" y="155.6">4</text>
<text x="31" y="157.5" transform="rotate(-90 31 157.5)">2</text>
<text x="81.1" y="158.1">P$2</text>
<text x="89.6" y="159.2">AC2</text>
<text x="174.6" y="160.7">2</text>
<text x="189.2" y="160.7">3</text>
<text x="81.1" y="163.2">P$1</text>
<text x="89.6" y="164.3">AC1</text>
<text x="111.6" y="169.4">-VO</text>
<text x="120.1" y="168.3">P$3</text>
</g>
</svg>
